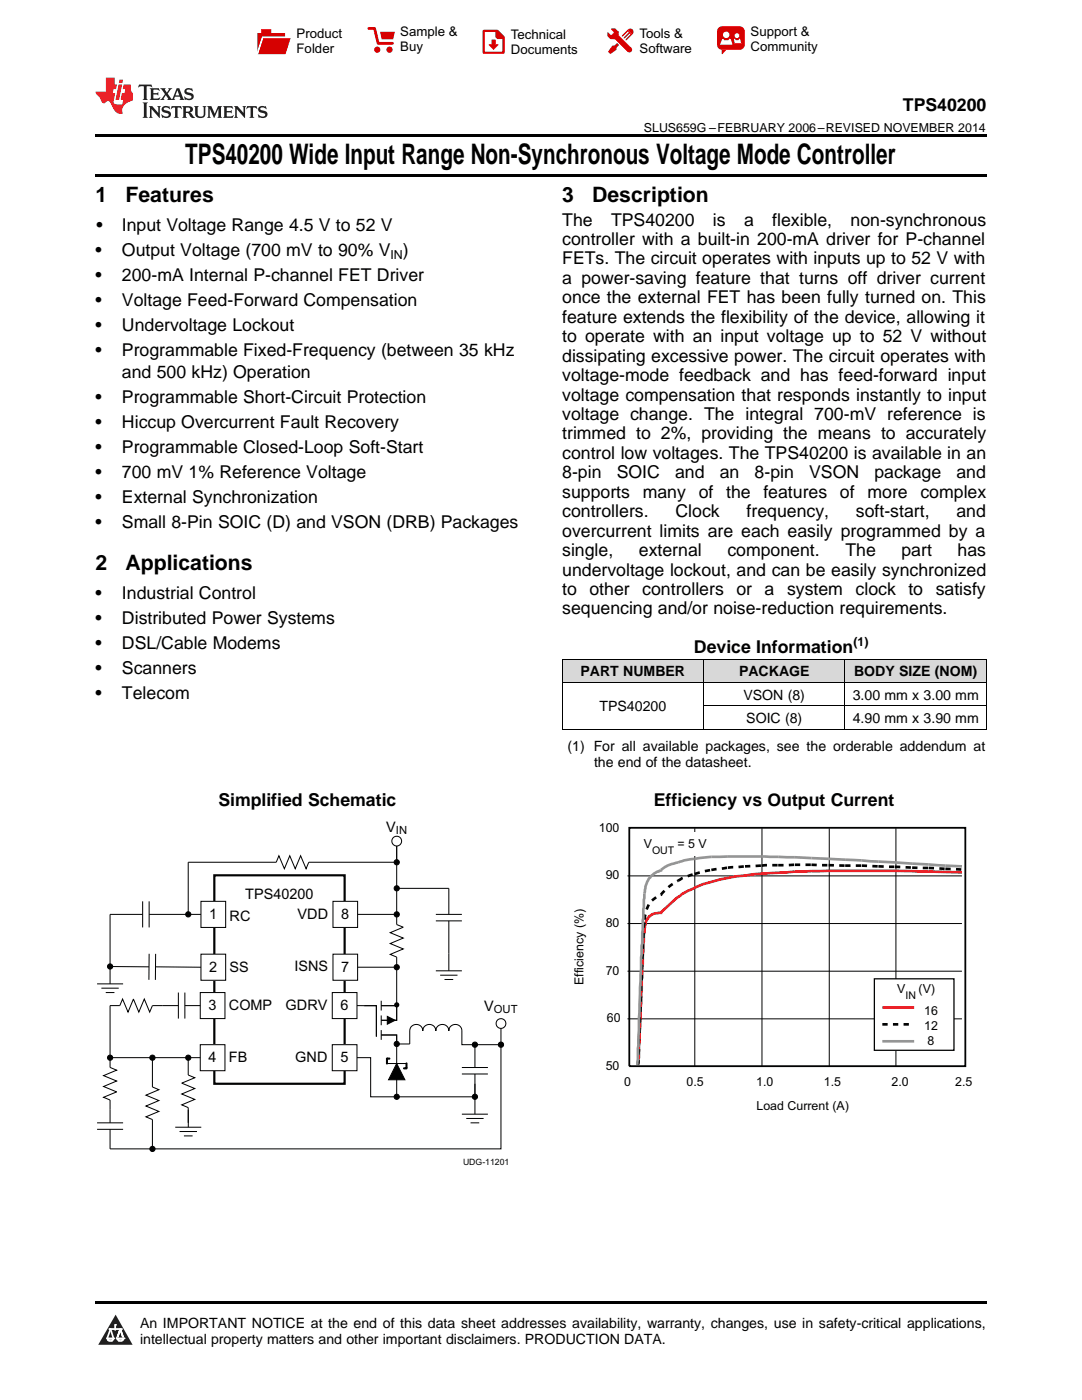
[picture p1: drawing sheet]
<svg xmlns="http://www.w3.org/2000/svg" width="216mm" height="279mm" viewBox="0 0 216 279" stroke-linecap="round" stroke-linejoin="round" font-family="sans-serif">
<g fill="#d8d8d8">
<path d="M112.2 131.6h28.2v4.7h-28.2z"/>
<path d="M140.4 131.6h28.2v4.7h-28.2z"/>
<path d="M168.6 131.6h28.2v4.7h-28.2z"/>
</g>
<path d="M23.1 262.4l3.4 6h-6.9z" fill="#231f20"/>
<path d="M21.4 267.1h1.2l-.3 .5h-.3a.55 .55 0 0 1-.6-.5z" fill-rule="evenodd" fill="#fff"/>
<path d="M21.4 267.1h1.2l-.3 .5h-.3a.55 .55 0 0 1-.6-.5z" fill="none" stroke="#231f20" stroke-width=".34"/>
<path d="M21.4 267.1l1.2 .1-.3 .4h-.5z" fill="none" stroke="#fff" stroke-width=".34"/>
<path d="M23 265.3h.1" fill="none" stroke="#fff" stroke-width=".34"/>
<path d="M23 264.4v.9z" fill="#fff"/>
<path d="M23 264.4v.9z" fill="none" stroke="#fff" stroke-width=".34"/>
<circle cx="23" cy="264.4" r=".17" fill="#fff"/>
<path d="M21.9 265.2h.1" fill="none" stroke="#fff" stroke-width=".34"/>
<path d="M21.9 265.2h2.3z" fill="#fff"/>
<path d="M21.9 265.2h2.3z" fill="none" stroke="#fff" stroke-width=".34"/>
<circle cx="24.2" cy="265.2" r=".17" fill="#fff"/>
<path d="M23.3 267.1h.1" fill="none" stroke="#fff" stroke-width=".34"/>
<path d="M24 265.2l-.7 1.9z" fill="#fff"/>
<path d="M24 265.2l-.7 1.9z" fill="none" stroke="#fff" stroke-width=".34"/>
<path d="M24 265.2l.7 1.9z" fill="#fff"/>
<path d="M24 265.2l.7 1.9z" fill="none" stroke="#fff" stroke-width=".34"/>
<path d="M24.6 267.1h.1" fill="none" stroke="#fff" stroke-width=".34"/>
<circle cx="21.4" cy="267.1" r=".17" fill="#fff"/>
<path d="M22.1 265.2l-.7 1.9z" fill="#fff"/>
<path d="M22.1 265.2l-.7 1.9z" fill="none" stroke="#fff" stroke-width=".34"/>
<path d="M22.1 265.2l.5 1.9z" fill="#fff"/>
<path d="M22.1 265.2l.5 1.9z" fill="none" stroke="#fff" stroke-width=".34"/>
<circle cx="22.6" cy="267.1" r=".17" fill="#fff"/>
<path d="M23.4 267.1h1.3a.65 .65 0 0 1-.7 .5 .65 .65 0 0 1-.6-.5z" fill-rule="evenodd" fill="#fff"/>
<path d="M23.4 267.1h1.3a.65 .65 0 0 1-.7 .5 .65 .65 0 0 1-.6-.5z" fill="none" stroke="#231f20" stroke-width=".34"/>
<path d="M23.4 267.1h1.3l-.4 .5h-.6z" fill="none" stroke="#fff" stroke-width=".34"/>
<path d="M23.3 267.1h.1" fill="none" stroke="#fff" stroke-width=".34"/>
<circle cx="24.7" cy="267.1" r=".17" fill="#fff"/>
<path d="M19 259.7h177.8v.5h-177.8z" fill="#000"/>
<path d="M42.8 174.7h26v41.6h-26z" fill="none" stroke="#010202" stroke-width=".44"/>
<path d="M40.1 179.9h4.9v5.2h-4.9z" fill-rule="evenodd" fill="#fff"/>
<path d="M40.1 179.9h4.9v5.2h-4.9z" fill="none" stroke="#010202" stroke-width=".2"/>
<path d="M40.1 190.4h4.9v5.2h-4.9z" fill-rule="evenodd" fill="#fff"/>
<path d="M40.1 190.4h4.9v5.2h-4.9z" fill="none" stroke="#010202" stroke-width=".2"/>
<path d="M40 198.1h4.9v5.2h-4.9z" fill-rule="evenodd" fill="#fff"/>
<path d="M40 198.1h4.9v5.2h-4.9z" fill="none" stroke="#010202" stroke-width=".2"/>
<path d="M40 208.5h4.9v5.2h-4.9z" fill-rule="evenodd" fill="#fff"/>
<path d="M40 208.5h4.9v5.2h-4.9z" fill="none" stroke="#010202" stroke-width=".2"/>
<path d="M66.4 179.9h5v5.2h-5z" fill-rule="evenodd" fill="#fff"/>
<path d="M66.4 179.9h5v5.2h-5z" fill="none" stroke="#010202" stroke-width=".2"/>
<path d="M66.4 190.4h5v5.2h-5z" fill-rule="evenodd" fill="#fff"/>
<path d="M66.4 190.4h5v5.2h-5z" fill="none" stroke="#010202" stroke-width=".2"/>
<path d="M66.3 198.1h4.9v5.2h-4.9z" fill-rule="evenodd" fill="#fff"/>
<path d="M66.3 198.1h4.9v5.2h-4.9z" fill="none" stroke="#010202" stroke-width=".2"/>
<path d="M66.3 208.5h4.9v5.2h-4.9z" fill-rule="evenodd" fill="#fff"/>
<g fill="none" stroke="#010202" stroke-width=".2">
<path d="M28.5 179.9v5.2M29.8 179.9v5.2M22 192.9l7.7 .1M22 182.5h6.5M29.8 190.3l-.1 5.2M29.8 182.5h7.8M31 193h9.1M31.1 190.4l-.1 5.2M71.4 182.5h7.8M71.4 193h7.8M22 200.7h1.9l.6-1.3 1 2.6 1.1-2.6 1.1 2.6 1.1-2.6 1.1 2.6 .5-1.3h2M37.6 211.1h2.4"/>
<path d="M66.3 208.5h4.9v5.2h-4.9zM92.2 214.3h5.2M92.2 213h5.2M94.8 208.5v4.5M94.8 214.3v4.6M19.4 225.4h5.2M19.4 224.1h5.2M22 221.5v2.6M22 225.4v3.9"/>
</g>
<circle cx="22" cy="192.9" r=".52" fill="#010202"/>
<circle cx="22" cy="192.9" r=".52" fill="none" stroke="#010202" stroke-width=".2"/>
<circle cx="100" cy="208.5" r=".52" fill="#010202"/>
<circle cx="100" cy="208.5" r=".52" fill="none" stroke="#010202" stroke-width=".2"/>
<circle cx="37.6" cy="211.1" r=".52" fill="#010202"/>
<circle cx="37.6" cy="211.1" r=".52" fill="none" stroke="#010202" stroke-width=".2"/>
<circle cx="30.4" cy="211.1" r=".52" fill="#010202"/>
<circle cx="30.4" cy="211.1" r=".52" fill="none" stroke="#010202" stroke-width=".2"/>
<circle cx="79.2" cy="182.5" r=".52" fill="#010202"/>
<g fill="none" stroke="#010202" stroke-width=".2">
<path d="M81.8 208.3v-2.6a1.3 1.3 0 0 1 1.3-1.3 1.3 1.3 0 0 1 1.3 1.3 1.3 1.3 0 0 1 1.3-1.3 1.3 1.3 0 0 1 1.3 1.3 1.29 1.29 0 0 1 1.3-1.3 1.29 1.29 0 0 1 1.3 1.3 1.3 1.3 0 0 1 1.3-1.3 1.3 1.3 0 0 1 1.3 1.3v2.6"/>
<circle cx="79.2" cy="182.5" r=".52"/>
</g>
<path d="M77.3 202.8l1.5 .8-1.5 .8z" fill="#010202"/>
<path d="M76.1 199.7v2M72.7 200.7h2.4v6.2M76.1 206.6h3.1v1.9M76.1 200.7h3.1v2.9h-3.1M76.1 202.7v1.9M76.1 205.6v1.9M77.3 202.8l1.5 .8-1.5 .8z" fill="none" stroke="#010202" stroke-width=".2"/>
<circle cx="79.2" cy="208.3" r=".52" fill="#010202"/>
<circle cx="79.2" cy="208.3" r=".52" fill="none" stroke="#010202" stroke-width=".2"/>
<circle cx="79.2" cy="177.3" r=".52" fill="#010202"/>
<g fill="none" stroke="#010202" stroke-width=".2">
<path d="M89.6 177.3v5.2M87 183.8h5.2M87 182.5h5.2M89.6 183.8v6.5"/>
<circle cx="79.2" cy="177.3" r=".52"/>
</g>
<circle cx="79.2" cy="200.5" r=".52" fill="#010202"/>
<path d="M37.6 172.1h17.5l.5-1.3 1.1 2.6 1.1-2.6 1.1 2.6 1.1-2.6 1.1 2.6 .5-1.3h17.6" fill="none" stroke="#010202" stroke-width=".2"/>
<circle cx="37.6" cy="182.5" r=".52" fill="#010202"/>
<g fill="none" stroke="#010202" stroke-width=".2">
<path d="M79.2 166.9v15.6"/>
<circle cx="37.6" cy="182.5" r=".52"/>
</g>
<circle cx="79.2" cy="193" r=".52" fill="#010202"/>
<circle cx="79.2" cy="193" r=".52" fill="none" stroke="#010202" stroke-width=".2"/>
<circle cx="79.2" cy="167.9" r=".97" fill="#fff"/>
<g fill="none" stroke="#010202" stroke-width=".2">
<path d="M79.2 168.8v3.3"/>
<circle cx="79.2" cy="167.9" r=".97"/>
</g>
<circle cx="100" cy="204.3" r=".97" fill="#fff"/>
<g fill="none" stroke="#010202" stroke-width=".2">
<path d="M100 205.2v3.3"/>
<circle cx="100" cy="204.3" r=".97"/>
</g>
<circle cx="22" cy="211.1" r=".52" fill="#010202"/>
<g fill="none" stroke="#010202" stroke-width=".2">
<path d="M37.6 172.1v10.4h2.5M22 182.5v10.4"/>
<circle cx="22" cy="211.1" r=".52"/>
</g>
<circle cx="79.2" cy="172.1" r=".52" fill="#010202"/>
<g fill="none" stroke="#010202" stroke-width=".2">
<path d="M79.2 182.5v2l1.3 .5-2.6 1.1 2.6 1.1-2.6 1.1 2.6 1.1-2.6 1.1 1.3 .5v2M71.2 200.7h1.5"/>
<circle cx="79.2" cy="172.1" r=".52"/>
</g>
<path d="M79.2 212.2l1.6 3.3h-3.3z" fill-rule="evenodd" fill="#010202"/>
<path d="M77.2 212.2h3.9M79.2 212.2l1.6 3.3h-3.3zM79.2 208.3v10.4" fill="none" stroke="#010202" stroke-width=".2"/>
<path d="M81 212.2h.2v1.1h-.6v-.2h.5l-.1 .1z" fill="#010202"/>
<path d="M81 212.2h.2v1.1h-.6v-.2h.5l-.1 .1z" fill="none" stroke="#010202" stroke-width=".2"/>
<path d="M77.1 211.2l.7 .1-.6 .1 .1-.1v1h-.2z" fill="#010202"/>
<path d="M77.1 211.2l.7 .1-.6 .1 .1-.1v1h-.2z" fill="none" stroke="#010202" stroke-width=".2"/>
<circle cx="79.2" cy="218.9" r=".52" fill="#010202"/>
<g fill="none" stroke="#010202" stroke-width=".2">
<path d="M71.2 211.1h2.8v7.8h5.2"/>
<circle cx="79.2" cy="218.9" r=".52"/>
</g>
<circle cx="94.8" cy="218.9" r=".52" fill="#010202"/>
<g fill="none" stroke="#010202" stroke-width=".2">
<path d="M79.2 208.3h2.6M92.2 208.3v.2h2.6"/>
<circle cx="94.8" cy="218.9" r=".52"/>
</g>
<circle cx="94.8" cy="208.5" r=".52" fill="#010202"/>
<g fill="none" stroke="#010202" stroke-width=".2">
<path d="M19.4 196.4h5.2M20.2 197.2h3.5M21.1 198.1h1.7M22 192.9v3.5M35.6 198.1v5.2M36.9 198.1v5.2M22 200.7v12.3l1.3 .6-2.6 1.1 2.6 1-2.6 1.1 2.6 1.1-2.6 1.1 1.3 .5v2M22 211.1h15.6v3.4l1.3 .6-2.6 1.1 2.6 1-2.6 1.1 2.6 1.1-2.6 1.1 1.3 .5v4M32.4 200.7h3.2M36.9 200.7h3.1M79.2 218.9h15.6v3.5M94.8 216.3v2.6z"/>
<path d="M94.8 208.5h5.2v20.8h-69.6v-5.9l-1.3-.5 2.6-1.1-2.6-1.1 2.6-1.1-2.6-1 2.6-1.1-1.3-.6v-5.8M35 225h5.2M35.8 225.8h3.5M36.7 226.7h1.7M92.2 222.4h5.2M93 223.2h3.5M93.9 224.1h1.7"/>
<circle cx="94.8" cy="208.5" r=".52"/>
</g>
<circle cx="30.4" cy="229.3" r=".52" fill="#010202"/>
<g fill="none" stroke="#010202" stroke-width=".2">
<path d="M79.2 177.3h10.4M125.2 174.8h66.7M138.6 165.3v47.5M152 165.3v47.5M165.5 165.3v47.5M178.8 165.3v47.5M79.2 193v7.5M87 193.7h5.2M87.8 194.6h3.5M88.7 195.5h1.7M89.6 190.3v3.4M125.2 193.8h66.7"/>
<path d="M125.2 184.3h66.7M125.2 203.3h66.7M22 229.3h8.4"/>
<circle cx="30.4" cy="229.3" r=".52"/>
</g>
<path d="M125.6 165.2h67v47.6h-67z" fill="none" stroke="#010202" stroke-width=".36"/>
<g fill="#fff">
<path d="M126.8 166h15.9v4.8h-15.9z" fill-rule="evenodd"/>
<path d="M174.5 195.3h15.9v14.3h-15.9z" fill-rule="evenodd"/>
</g>
<path d="M174.5 195.3h15.9v14.3h-15.9z" fill="none" stroke="#010202" stroke-width=".25"/>
<path d="M191.9 174.1l-13.3-.3h-13.3l-5 .1a112.7 112.7 0 0 0-15.9 1.5 24.1 24.1 0 0 0-9.5 3.9l-3 2.9a3.2 3.2 0 0 0-2.4 .7 6.8 6.8 0 0 0-1 3.6l-1.1 25.9M176.1 201h6.3" fill="none" stroke="#ee1e28" stroke-width=".53"/>
<g fill="none" stroke="#010202" stroke-width=".53">
<path d="M130.9 179.1l-.8 .6M132.6 177.8l-.8 .9M134.2 176.4l-.8 .7M136.2 175.2l-1.1 .7M138.2 174.5l-1 .4M139.6 174.1l-1 .3M141.7 173.7l-1.1 .2M143 173.4l-1.1 .2M145.1 173.2l-1.1 .1M146.3 173.1l-1.1 .1M148.4 172.9l-1 .1M149.7 172.9h-1"/>
<path d="M151.8 172.8h-1M153 172.7l-1 .1M154.1 172.7h1.1M155.3 172.7h1M158.5 172.6h-1.1M158.6 172.6h1.1M160.7 172.6h1.1M161.9 172.6h1.1M164 172.7h1.1M165.3 172.7h1.1M167.5 172.7l1 .1M168.6 172.8h1.1"/>
<path d="M170.8 172.8h1M172 172.8h1M174.1 172.9h1M175.3 172.9h1M177.4 173h1.1M178.6 173h1M180.7 173.1h1.1M182 173.2h1.1M184.1 173.2h1.1M185.3 173.2l1.1 .1M187.4 173.3l1.1 .1M188.6 173.4h1.1"/>
<path d="M190.8 173.5h1M127.9 198.8l-.1 1.1M127.9 196.7v1.1M128 194.6v1.1M128.2 192.5l-.2 1M128.3 190.4l-.1 1.1M128.3 188.3v1.1M128.5 186.2l-.1 1M128.6 184.1l-.1 1.1M128.8 182.5l-.2 1M129.4 180.5l-.4 1M127.4 211.5l-.1 1"/>
<path d="M127.5 209.4l-.1 1M127.5 207.3v1M127.6 205.2v1M127.7 203.1v1M127.8 200.9v1.1M176.1 204.4h1M178.2 204.4h1M180.3 204.4h1.1"/>
</g>
<path d="M191.9 172.9l-4.9-.2a809.8 809.8 0 0 0-35-1.8h-6.8a36.8 36.8 0 0 0-9.5 1 8.3 8.3 0 0 0-3.8 1.8 4.5 4.5 0 0 0-3.2 4.3l-.2 1.6-.3 8.7-.3 2.8-.7 21.4M176.1 207.8h6.3" fill="none" stroke="#929495" stroke-width=".53"/>
<path d="M112.2 136.2h84.6M112.2 131.6h84.6M112.2 131.6v14M140.4 131.6v14M168.6 131.6v14M196.8 131.6v14M112.2 145.5h84.6M140.4 140.9h56.4" fill="none" stroke="#000" stroke-width=".2"/>
<path d="M19 34.8h177.8v.5h-177.8zM19 26.8h177.8v.6h-177.8z" fill="#000"/>
<path d="M27.7 16.9l-.1 .6 .6-.3h.5v.2v2.2l-.2 .4h1l-.2-.4v-2.2v-.2h.5l.6 .3-.2-.6zM29.9 17.6l.2 .4v1.6l-.2 .4h1.9l.1-.6a1.09 1.09 0 0 1-1.3 .1v-.6h.6l.4 .2v-.7l-.2 .2h-.8v-.6l.2-.1a1.01 1.01 0 0 1 1 .3l-.1-.6zM32 17.6l.9 1.2-1 1.2h.9l-.2-.3 .5-.7 .5 .7-.3 .3h1.7l-.2-.3 .1-.4h1l.1 .4-.2 .3h1l-.3-.4-.7-2h-.5l-1 2.2-.8-1.1 .9-1.1h-.9l.2 .2-.4 .7-.4-.7 .2-.2zM35.4 18l.4 1h-.8zM37 17.7a.66 .66 0 0 0-.2 .8 .66 .66 0 0 0 .6 .4l.7 .2 .1 .2a.8 .8 0 0 1-.7 .4 .8 .8 0 0 1-.7-.5l.1 .8 .2-.2a.94 .94 0 0 0 1.1 .1 .94 .94 0 0 0 .4-.9 1.48 1.48 0 0 0-1.3-.6v-.4a1.1 1.1 0 0 1 1.2 .2l-.2-.6-.2 .1-.5-.1zM28.5 20.4l.2 .4v2.3l-.2 .4h1l-.2-.4v-2.3l.2-.4zM29.7 21.2l.2 .4v1.5l-.2 .4h.8l-.3-.4 .1-1.3 1.6 1.8v-2l.2-.4h-.7l.2 .2v1.1l-1.2-1.3zM32.5 21.3a.66 .66 0 0 0-.2 .8 .66 .66 0 0 0 .6 .4l.6 .2 .2 .2a.8 .8 0 0 1-.8 .4 .8 .8 0 0 1-.7-.5l.2 .7 .2-.1a.94 .94 0 0 0 1 .1 .94 .94 0 0 0 .5-1 1.47 1.47 0 0 0-1.3-.6l-.1-.3a1.1 1.1 0 0 1 1.3 .2l-.2-.6-.2 .1-.5-.2zM34.3 21.2l-.2 .6a.64 .64 0 0 1 .8-.3v1.6l-.2 .4h1l-.3-.4 .1-1.6a.66 .66 0 0 1 .8 .3l-.2-.6zM36.3 21.2l.3 .4v1.5l-.3 .4h1l-.2-.2v-.7h.5l.1 .1a.8 .8 0 0 0 1.2 .7l-1-1a.62 .62 0 0 0 .6-.5 .62 .62 0 0 0-.6-.7zM37.1 21.5h.1a.48 .48 0 0 1 .6 0 .48 .48 0 0 1 .1 .6l-.2 .1-.6 .1zM38.7 21.2l.2 .2a2.29 2.29 0 0 0 .4 2 1.05 1.05 0 0 0 1.7-.7v-1.3l.2-.2h-.8l.2 .4v1.1a.61 .61 0 0 1-.6 .6 .61 .61 0 0 1-.6-.6v-1.1l.3-.4zM41.3 21.2l.3 .4v1.5l-.3 .4h.8l-.2-.4v-1.4l.8 1.9 .9-1.9v1.4l-.2 .4h.9l-.2-.4v-1.5l.2-.4h-.8l-.7 1.5-.6-1.5zM44.5 21.2l.2 .4v1.5l-.2 .4h1.9l.2-.6a1.1 1.1 0 0 1-1.4 .2v-.7h.6l.4 .2v-.6l-.2 .1-.8 .1v-.6l.2-.1a1.02 1.02 0 0 1 1.1 .2l-.2-.5zM46.7 21.2l.2 .4v1.5l-.2 .4h.8l-.3-.4 .1-1.3 1.6 1.8v-2l.2-.4h-.7l.2 .2v1.1l-1.2-1.3zM49.3 21.2l-.1 .6a.64 .64 0 0 1 .8-.3v1.6l-.3 .4h1l-.2-.4v-1.6a.66 .66 0 0 1 .8 .3l-.1-.6zM51.7 21.3a.66 .66 0 0 0-.2 .7 .66 .66 0 0 0 .7 .5l.6 .2 .1 .2a.8 .8 0 0 1-.7 .4 .8 .8 0 0 1-.7-.5l.1 .7 .2-.1a.94 .94 0 0 0 1.1 .1 .94 .94 0 0 0 .4-1 1.48 1.48 0 0 0-1.2-.6l-.1-.3a1.1 1.1 0 0 1 1.2 .2l-.2-.6-.1 .1-.6-.2z" fill="#231f20"/>
<path d="M21.1 15.5v2.8h-2v.4l.9 .9a.96 .96 0 0 0 1 1 .59 .59 0 0 1 .5-.4 .59 .59 0 0 1 .5 .3l.4 .8a1.61 1.61 0 0 0 2.1 1.3 1.63 1.63 0 0 1 1.1-2.2l.9-.3v-1.5a1.6 1.6 0 0 1-.4-1.7h-1.4l-.2 .9h.5l-.2 .8h-.5l-.2 1v.3h.5l-.2 .9h-.7a.74 .74 0 0 1-1-.6l.3-1.6h-.5l.2-.8h.5l.1-.9h-.4v-1.4zM23.7 16.9l-.7 3h.8l.6-3zM23.8 15.9l-.1 .7h.7l.2-.7z" fill="#ee1d23"/>
<g fill="#d60000">
<path d="M52.1 5.8h2v.8h2.8v4.2h-5.5v-4.2h.7z" fill-rule="evenodd"/>
<path d="M52.4 7.5h5.6l-1 3.3h-5.6z" fill-rule="evenodd"/>
</g>
<path d="M52.4 7.4h5.7l-.1 .1h-5.5l-1.1 3.3z" fill-rule="evenodd" fill="#fff"/>
<path d="M52.4 7.4h5.7l-.1 .1h-5.5l-1.1 3.3z" fill="none" stroke="#fff" stroke-width=".2"/>
<path d="M73.6 5.7h1.1l.7 2.9h2.9" fill="none" stroke="#d60000" stroke-width=".55"/>
<g fill="#d60000">
<path d="M75.8 6.3h3l-.4 1.6h-2.2z" fill-rule="evenodd"/>
<circle cx="75.3" cy="9.9" r=".62"/>
<circle cx="77.7" cy="9.9" r=".62"/>
</g>
<path d="M96.5 6.2h2.7l1.3 1.2v3.1h-4z" fill="none" stroke="#d60000" stroke-width=".44"/>
<g fill="#d60000">
<path d="M98.1 7.9h.8v1h.5l-.9 1.1-1-1v-.1h.6z" fill-rule="evenodd"/>
<path d="M98.9 6.2h.3l1.3 1.2v.4h-1.3l-.3-.4z" fill-rule="evenodd"/>
<path d="M121.9 5.7h.8l.7 .6 .1 .7 2.5 2.5-.8 .8-2.3-2.3-1.1-.2-.6-.6v-.8l.7 .6 .5-.4v-.2l-.5-.5z" fill-rule="evenodd"/>
<path d="M122.2 9.1h.4l.5-.5 .4 .4-.5 .5v.4l-1.2 .9-.5-.5z" fill-rule="evenodd"/>
<path d="M125.3 5.9a.67 .67 0 0 1 .9 0 .67 .67 0 0 1 0 .9z" fill-rule="evenodd"/>
<path d="M125.3 5.9l.9 .9-1.2 1.2h-.2v-.2l1-.9v-.2h-.2l-.9 1h-.2v-.2l.9-1 .1-.2h-.3l-.9 1h-.2v-.2z" fill-rule="evenodd"/>
<circle cx="125.6" cy="9.9" r=".54"/>
</g>
<path d="M123.3 6.3v.7" fill="none" stroke="#d60000" stroke-width=".2"/>
<g fill="#d60000">
<path d="M143.4 5.5l.6-.2h3.6a.95 .95 0 0 1 1 .9v2.8a.95 .95 0 0 1-1 .9h-3.6a.95 .95 0 0 1-.9-.9v-2.8z" fill-rule="evenodd"/>
<path d="M144 9.9h.9l-.7 .9h-.2z" fill-rule="evenodd"/>
</g>
<g fill="#fff">
<path d="M146.6 8.6h1.3z"/>
<path d="M144.1 7.8h.3l.1 .2h.8l.2-.2h.3l.4 1.1h-2.5z" fill-rule="evenodd"/>
<path d="M146.4 7.8h.3l.1 .2h.5l.2-.2h.2l.2 .8h-1.3z" fill-rule="evenodd"/>
<circle cx="144.9" cy="6.9" r=".65"/>
<circle cx="147" cy="7.1" r=".48"/>
</g>
<text font-size="5.6" x="37" y="32.8">TPS40200 Wide Input Range Non-Synchronous Voltage Mode Controller</text>
<g font-size="4.2">
<text x="19" y="40.4">1</text>
<text x="25" y="40.4">Features</text>
<text x="112.2" y="40.4">3</text>
<text x="118.2" y="40.4">Description</text>
<text x="19" y="113.8">2</text>
<text x="25" y="113.8">Applications</text>
</g>
<g font-size="3.5">
<text x="180.2" y="22.2">TPS40200</text>
<text x="19.2" y="46.1">•</text>
<text x="24.3" y="46.1">Input Voltage Range 4.5 V to 52 V</text>
<text x="112.2" y="45">The</text>
<text x="121.9" y="45">TPS40200</text>
<text x="142.3" y="45">is</text>
<text x="148.5" y="45">a</text>
<text x="154.1" y="45">flexible,</text>
<text x="169.7" y="45">non-synchronous</text>
<text x="19" y="51.1">•</text>
<text x="24.3" y="51.1">Output Voltage (700 mV to 90% V</text>
<text x="80.4" y="51.1">)</text>
<text x="112.2" y="48.9">controller with a built-in 200-mA driver for P-channel</text>
<text x="112.2" y="52.8">FETs. The circuit operates with inputs up to 52 V with</text>
<text x="19" y="56.1">•</text>
<text x="24.3" y="56.1">200-mA Internal P-channel FET Driver</text>
<text x="112.2" y="56.7">a power-saving feature that turns off driver current</text>
<text x="19" y="61.1">•</text>
<text x="24.3" y="61.1">Voltage Feed-Forward Compensation</text>
<text x="112.2" y="60.5">once the external FET has been fully turned on. This</text>
<text x="112.2" y="64.4">feature extends the flexibility of the device, allowing it</text>
<text x="19" y="66.1">•</text>
<text x="19" y="71.1">•</text>
<text x="24.3" y="66.1">Undervoltage Lockout</text>
<text x="24.3" y="71.1">Programmable Fixed-Frequency (between 35 kHz</text>
<text x="112.2" y="68.3">to operate with an input voltage up to 52 V without</text>
<text x="24.3" y="75.4">and 500 kHz) Operation</text>
<text x="112.2" y="72.2">dissipating excessive power. The circuit operates with</text>
<text x="112.2" y="76.1">voltage-mode feedback and has feed-forward input</text>
<text x="19" y="80.4">•</text>
<text x="24.3" y="80.4">Programmable Short-Circuit Protection</text>
<text x="112.2" y="79.9">voltage compensation that responds instantly to input</text>
<text x="112.2" y="83.8">voltage change. The integral 700-mV reference is</text>
<text x="19" y="85.4">•</text>
<text x="24.3" y="85.4">Hiccup Overcurrent Fault Recovery</text>
<text x="112.2" y="87.7">trimmed to 2%, providing the means to accurately</text>
<text x="19" y="90.4">•</text>
<text x="19" y="95.4">•</text>
<text x="24.3" y="90.4">Programmable Closed-Loop Soft-Start</text>
<text x="24.3" y="95.4">700 mV 1% Reference Voltage</text>
<text x="112.2" y="91.6">control low voltages. The TPS40200 is available in an</text>
<text x="112.2" y="95.5">8-pin</text>
<text x="123.1" y="95.5">SOIC</text>
<text x="134.7" y="95.5">and</text>
<text x="143.6" y="95.5">an</text>
<text x="150.6" y="95.5">8-pin</text>
<text x="161.5" y="95.5">VSON</text>
<text x="174.5" y="95.5">package</text>
<text x="190.8" y="95.5">and</text>
<text x="19" y="100.4">•</text>
<text x="24.3" y="100.4">External Synchronization</text>
<text x="112.2" y="99.3">supports</text>
<text x="128.2" y="99.3">many</text>
<text x="139.4" y="99.3">of</text>
<text x="144.9" y="99.3">the</text>
<text x="152.3" y="99.3">features</text>
<text x="167.6" y="99.3">of</text>
<text x="173.1" y="99.3">more</text>
<text x="183.7" y="99.3">complex</text>
<text x="19" y="105.4">•</text>
<text x="24.3" y="105.4">Small 8-Pin SOIC (D) and VSON (DRB) Packages</text>
<text x="112.2" y="103.2">controllers.</text>
<text x="112.2" y="107.1">overcurrent limits are each easily programmed by a</text>
<text x="134.8" y="103.2">Clock</text>
<text x="149" y="103.2">frequency,</text>
<text x="170.8" y="103.2">soft-start,</text>
<text x="190.8" y="103.2">and</text>
<text x="112.2" y="111">single,</text>
<text x="127.5" y="111">external</text>
<text x="145.2" y="111">component.</text>
<text x="168.7" y="111">The</text>
<text x="179.9" y="111">part</text>
<text x="191.1" y="111">has</text>
<text x="19" y="119.6">•</text>
<text x="24.3" y="119.6">Industrial Control</text>
<text x="112.2" y="114.9">undervoltage lockout, and can be easily synchronized</text>
<text x="112.2" y="118.7">to</text>
<text x="117.6" y="118.7">other</text>
<text x="128.2" y="118.7">controllers</text>
<text x="146.9" y="118.7">or</text>
<text x="152.6" y="118.7">a</text>
<text x="157" y="118.7">system</text>
<text x="170.7" y="118.7">clock</text>
<text x="181.3" y="118.7">to</text>
<text x="186.7" y="118.7">satisfy</text>
<text x="19" y="124.6">•</text>
<text x="24.3" y="124.6">Distributed Power Systems</text>
<text x="112.2" y="122.6">sequencing and/or noise-reduction requirements.</text>
<text x="19" y="129.6">•</text>
<text x="24.3" y="129.6">DSL/Cable Modems</text>
<text x="138.5" y="130.4">Device Information</text>
<text x="19" y="134.6">•</text>
<text x="24.3" y="134.6">Scanners</text>
<text x="19" y="139.6">•</text>
<text x="24.3" y="139.6">Telecom</text>
<text x="43.6" y="160.8">Simplified Schematic</text>
<text x="130.5" y="160.8">Efficiency vs Output Current</text>
</g>
<g font-size="2.9" fill="#010202">
<text x="77.1" y="166">V</text>
<text x="48.9" y="179.4">TPS40200</text>
<text x="41.8" y="183.3">1</text>
<text x="45.8" y="183.8">RC</text>
<text x="59.4" y="183.3">VDD</text>
<text x="68.1" y="183.3">8</text>
<text x="41.8" y="193.9">2</text>
<text x="45.8" y="193.9">SS</text>
<text x="58.7" y="193.8">ISNS</text>
<text x="68.1" y="193.9">7</text>
<text x="41.6" y="201.5">3</text>
<text x="45.7" y="201.5">COMP</text>
<text x="57" y="201.5">GDRV</text>
<text x="68" y="201.5">6</text>
<text x="96.6" y="201.7">V</text>
<text x="41.6" y="212">4</text>
<text x="45.7" y="212">FB</text>
<text x="58.9" y="212">GND</text>
<text x="68" y="212">5</text>
</g>
<g font-size="2.8">
<text x="115.8" y="135">PART NUMBER</text>
<text x="147.5" y="135">PACKAGE</text>
<text x="170.4" y="135">BODY SIZE (NOM)</text>
<text x="119.6" y="142">TPS40200</text>
<text x="148.3" y="139.7">VSON (8)</text>
<text x="170.1" y="139.7">3.00 mm x 3.00 mm</text>
<text x="113.2" y="149.8">(1) For all available packages, see the orderable addendum at</text>
<text x="148.9" y="144.3">SOIC (8)</text>
<text x="170.1" y="144.3">4.90 mm x 3.90 mm</text>
<text x="118.5" y="153">the end of the datasheet.</text>
<text x="27.9" y="265">An IMPORTANT NOTICE at the end of this data sheet addresses availability, warranty, changes, use in safety-critical applications,</text>
<text x="27.9" y="268.2">intellectual property matters and other important disclaimers. PRODUCTION DATA.</text>
</g>
<g font-size="2.6">
<text x="59.2" y="7.6">Product</text>
<text x="59.2" y="10.6">Folder</text>
<text x="79.9" y="7.3">Sample &amp;</text>
<text x="79.9" y="10.2">Buy</text>
<text x="101.9" y="7.8">Technical</text>
<text x="101.9" y="10.8">Documents</text>
<text x="127.6" y="7.6">Tools &amp;</text>
<text x="127.6" y="10.6">Software</text>
<text x="149.8" y="7.2">Support &amp;</text>
<text x="149.8" y="10.2">Community</text>
</g>
<g font-size="2.5">
<text x="128.5" y="26.3">SLUS659G –FEBRUARY 2006–REVISED NOVEMBER 2014</text>
<text x="77.9" y="51.8">IN</text>
<text x="170.3" y="128.9">(1)</text>
</g>
<g font-size="2.5" fill="#010202">
<text x="119.5" y="165.9">100</text>
<text x="128.4" y="169.3">V</text>
<text x="135.2" y="169.3">= 5 V</text>
<text x="120.9" y="175.5">90</text>
<text x="120.9" y="185">80</text>
<text x="116.4" y="196.6" transform="rotate(-90 116.4 196.6)">Efficiency (%)</text>
<text x="120.9" y="194.5">70</text>
<text x="179" y="198.3">V</text>
<text x="183.3" y="198.3">(V)</text>
<text x="184.4" y="202.6">16</text>
<text x="121.1" y="204">60</text>
<text x="184.4" y="205.6">12</text>
<text x="185.1" y="208.6">8</text>
<text x="120.9" y="213.5">50</text>
<text x="124.5" y="216.7">0</text>
<text x="137" y="216.7">0.5</text>
<text x="150.9" y="216.7">1.0</text>
<text x="150.9" y="221.4">Load Current (A)</text>
<text x="164.4" y="216.7">1.5</text>
<text x="177.9" y="216.7">2.0</text>
<text x="190.6" y="216.7">2.5</text>
</g>
<g font-size="2.2" fill="#010202">
<text x="79" y="166.5">IN</text>
<text x="98.5" y="202.2">OUT</text>
</g>
<g font-size="2.1" fill="#010202">
<text x="130.1" y="170.4">OUT</text>
<text x="180.7" y="199.3">IN</text>
</g>
<text font-size="1.7" fill="#010202" x="92.4" y="232.4">UDG-11201</text>
</svg>
